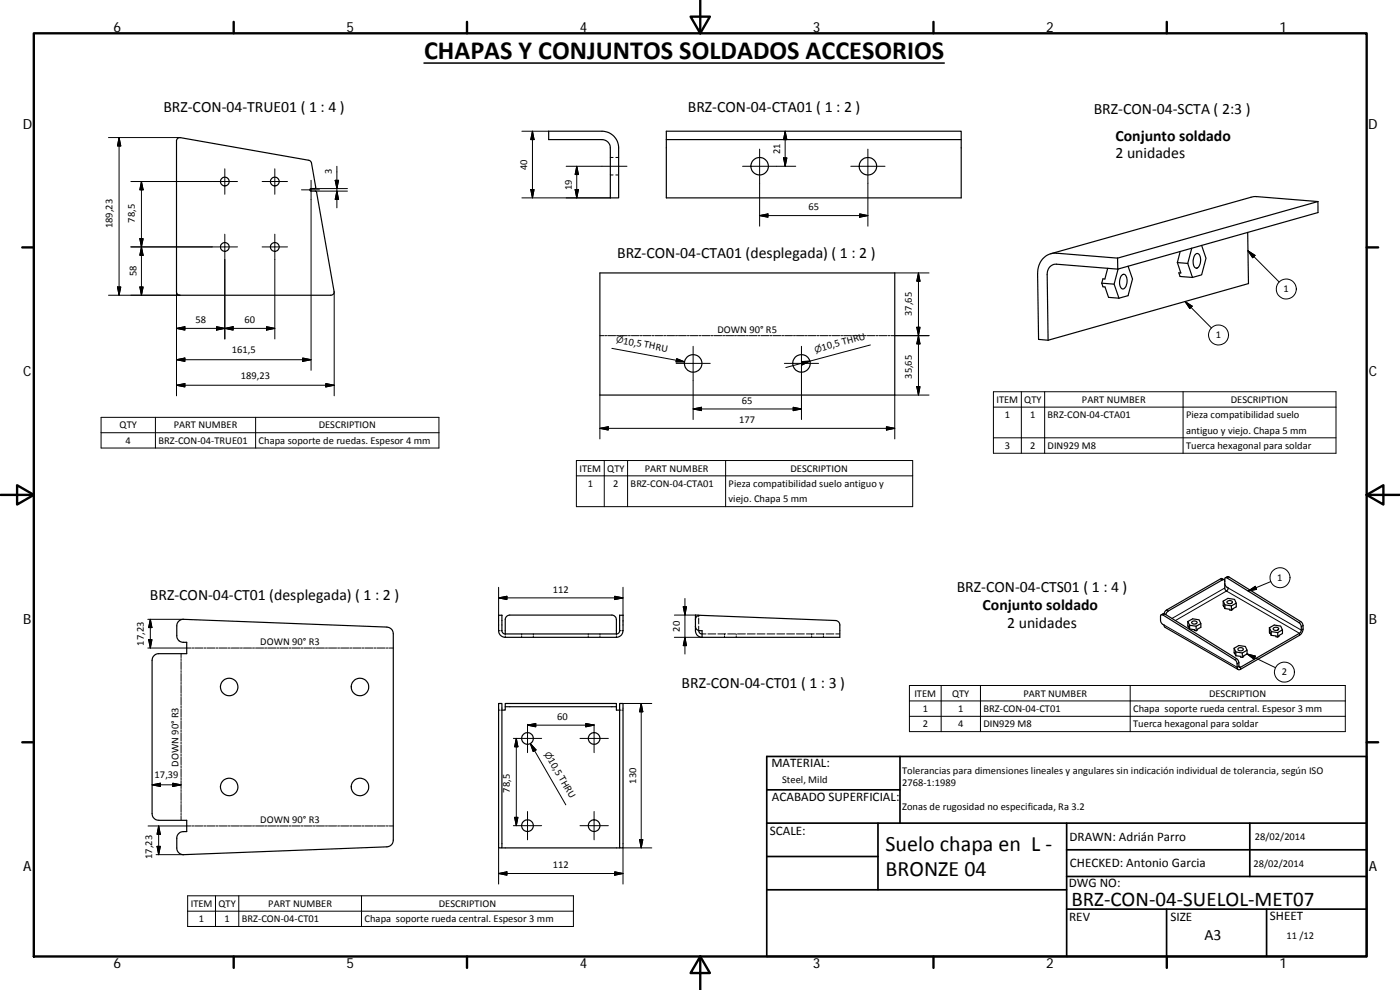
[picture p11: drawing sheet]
<svg xmlns="http://www.w3.org/2000/svg" width="420mm" height="297mm" viewBox="0 0 420 297" stroke-linecap="round" stroke-linejoin="round" font-family="sans-serif">
<g fill="none" stroke="#000" stroke-width=".36">
<path d="M164.7 39.4h16a5 5 0 0 1 5 5v15h-2.5v-15a2.47 2.47 0 0 0-2.5-2.5h-16zM200 39.4h88.5v20h-88.5zM53.3 41.5l.8-.2 38.8 6.9 .6 .7 1.3 7.3-.3 .4h-1.1a.38 .38 0 0 0-.4 .4 .38 .38 0 0 0 .4 .3l1.6 .2 5.3 29.9a.97 .97 0 0 1-1 1.2h-45.3l-.7-.2-.3-.8v-45.3zM200 41.9h88.5M335.4 77.4l.1 3.4M335.4 77.4l-18.4-1.4a5.6 5.6 0 0 0-5.6 6.1l.3 19.7 2.8 .3M338.5 79.9l1.4 3.8-1.4 5-2.7 .8M353.3 78.8l1.1 3.1h-.6l.3 1.1 3.8 .2M353.3 78.8l3.2 .2M354.2 75.4l-.9 3.4M357.7 74.5l-1.2 4.5M358.6 76.5a.88 .88 0 0 1 1.1-.4 .88 .88 0 0 1 .5 1 3 3 0 0 1-1 3.3 1.51 1.51 0 0 1-1.1-2z"/>
<path d="M360.6 73.6l1.3 3.9-1.3 5-2.7 .7-1.4-4.2M374.4 69.7l.3 15.4-60.2 17M395.5 60.5l-60.1 16.9M395.5 60.5l-18.3-1.5-1.3 .1-60.6 17M395.5 60.5l.1 3.3-60.1 17M180 81.9h88.5v36.6h-88.5zM330.7 85l.3 1 .6 .1 1.1 3.1 3.1 .3M330.7 85l3.7 .3M332.4 80.5l-.8 3.2h-.6l-.3 1.3M335.5 80.8l-18.4-1.5a2.74 2.74 0 0 0-2.8 3l.2 19.8M335.6 80.7l-1.2 4.6 1.4 4.2M336.5 82.7a.88 .88 0 0 1 1.1-.3 .88 .88 0 0 1 .5 .9 2.94 2.94 0 0 1-1.1 3.4 2.84 2.84 0 0 1-.5-4z"/>
<path d="M367.3 173.9l-.6-.3-.4 .1-16.2 9.3-.8 1.2M367.6 175a1.61 1.61 0 0 0 1 1.4v.2a.55 .55 0 0 1-.5 .7 .55 .55 0 0 1-.5-.7v-3l.5-.3 21.7 13.5 .7 1.1v1.4l-.2 .5-18.2 10.5-.3-.3-.1-1.7-.6-.7-21.5-13.4-.5-.1-.6 .4M367.6 174.4l-.2-.5h-.4l-16.4 9.4-.7 1.1M367.8 173.4l.6-.4 .4 .1 21.6 13.4 .6 1 .1 1.3a2.48 2.48 0 0 1-1.1 1.8l-17.7 10.2a.64 .64 0 0 1-.7 .1 .64 .64 0 0 1-.3-.7v-1.2l-.7-1.1-21.8-13.5-.5 .2v1.5a1.59 1.59 0 0 0 1 1.4l.4 .7 21.9 12.7M53.6 186.4l.9-.5 .6-.1 61 2.4a2.02 2.02 0 0 1 1.9 2v61.9a2 2 0 0 1-1.9 2l-61 2.3a1.99 1.99 0 0 1-2-2v-2.9a1.96 1.96 0 0 1 1.9-2h1v-3.4h-8.4a2 2 0 0 1-2-2v-46a2 2 0 0 1 2-2h8.4v-3.4a2.2 2.2 0 0 1-2.9-2v-3.2zM149.6 184.6h1l.1 4.8 .7 .8h33.8l.6-.3 .1-.5 .1-4.8h1v4.6a1.97 1.97 0 0 1-2 2h-33.4a2 2 0 0 1-2-2zM151.6 190.2v-4.3a1.37 1.37 0 0 1 1.4-1.3h30.6a1.41 1.41 0 0 1 1.4 1.3v4.3M208.7 187.9a1.46 1.46 0 0 0 2 1.3v2M208.7 185.9a1.3 1.3 0 0 1 1.4-1.3l40.7 1.6a1.34 1.34 0 0 1 1.2 1.3v3.7h-41.3M208.7 185.9v3.3a1.93 1.93 0 0 0 2 2M209.7 184.7l-1-.1v1.3M209.7 189.2a.97 .97 0 0 0 1 1"/>
<path d="M356.5 186.5l.1 1.6M356.5 186.5l.5 1.1M356.5 186.5l1.4-.8 2 .3 .5 1.1-1.4 .8M356.6 188.1v-.2l.4 .8M356.7 188l-.1 .1M357 188.7l1.5 .2v.2l.5 .2M357 187.6v1.1M357 187.6l2 .3M357.7 186.6a.91 .91 0 0 1 1.6 .3 .89 .89 0 0 1-.9 .4 .89 .89 0 0 1-.7-.7zM359 187.9v1.4M360.4 187.1v1.1l-1.4 1.1M367.1 180.4l.1 1.6"/>
<path d="M367.1 180.4l1.4-.9 2 .3 .5 1.2-1.4 .8M367.1 180.4l.5 1.1M367.2 182v-.2l.4 .8M367.3 181.9l-.1 .1M367.6 182.6l2 .5M367.6 181.5v1.1M367.6 181.5l2 .3M368.3 180.4a.8 .8 0 0 1 .9-.3 .8 .8 0 0 1 .6 .8 .79 .79 0 0 1-.9 .3 .79 .79 0 0 1-.6-.8zM369.6 181.8v1.3M370.4 194.5l.1 1.6M370.4 194.5l1.4-.8 1.9 .3 .6 1.1-1.5 .8M370.4 194.5l.5 1.1"/>
<path d="M370.5 196.1v-.2l.4 .8M370.6 196l-.1 .1M370.9 196.7l1.4 .2v.3l.5 .1M370.9 195.6v1.1M370.9 195.6l1.9 .3M371 181v1.1l-1.4 1M371.6 194.6a.8 .8 0 0 1 .9-.3 .8 .8 0 0 1 .6 .7 .8 .8 0 0 1-1 .3 .8 .8 0 0 1-.5-.7zM372.8 195.9v1.4M374.3 195.1v1.1l-1.5 1.1M381 188.4l.5 1.1M381 188.4l1.4-.9 2 .4 .5 1.1-1.4 .8M381 188.4l.1 1.6"/>
<path d="M381.1 190v-.2l.4 .8M381.2 189.9l-.1 .1M381.5 189.5l2 .3M381.5 190.6l1.5 .2v.3h.5M381.5 189.5v1.1M382.1 188.5a.95 .95 0 0 1 1.6 .3 .91 .91 0 0 1-.9 .4 .91 .91 0 0 1-.7-.7zM383.5 189.8v1.3M384.9 189v1.1l-1.4 1M149.6 211.1h1v43.3h-1zM151.6 212v.2a.62 .62 0 0 1 0 .7 .62 .62 0 0 1-.7 .2h-.3M151.6 211.1h33.4v.9h-33.4zM185 212v.2a.62 .62 0 0 0 0 .7 .62 .62 0 0 0 .8 .2h.2"/>
<path d="M186 211.1h1v43.3h-1zM150.6 254.4h35.4"/>
<circle cx="67.5" cy="54.5" r="1.31"/>
<circle cx="82.5" cy="54.5" r="1.3"/>
<circle cx="228" cy="49.9" r="2.63"/>
<circle cx="260.5" cy="49.9" r="2.63"/>
<circle cx="67.5" cy="74.1" r="1.32"/>
<circle cx="82.5" cy="74.1" r="1.32"/>
<circle cx="208" cy="109" r="2.63"/>
<circle cx="240.5" cy="109" r="2.63"/>
<circle cx="68.8" cy="206.1" r="2.62"/>
<circle cx="108" cy="206.1" r="2.62"/>
<circle cx="68.8" cy="236.1" r="2.62"/>
<circle cx="108" cy="236.1" r="2.62"/>
<circle cx="158.3" cy="221.6" r="1.74"/>
<circle cx="178.3" cy="221.6" r="1.74"/>
<circle cx="158.3" cy="247.7" r="1.74"/>
<circle cx="178.3" cy="247.7" r="1.74"/>
</g>
<g fill="none" stroke="#000" stroke-width=".3">
<path d="M156.6 39.4h8.1M159.8 39.4v20M159.8 39.4l.5 2.5h-1zM235.6 39.4v10.5M235.6 39.4l.5 2.5h-.9zM32.6 41.3h21.4M35.7 41.3v47.3M35.7 41.3l.5 2.5h-.9zM39.3 54.5h32M42.4 54.5l.6 2.5h-1zM42.4 54.5v34.1M67.5 50.7v7.6"/>
<path d="M78.7 54.5h7.6M82.5 50.7v7.6M90.5 57h5.4M93.4 54.1v57M94.4 56.6h9.9M94.6 57.3h9.7M100.6 54.1h1l-.5 2.5zM101.1 49.9v12.5M101.1 57.3l.5 2.5h-1zM156.6 59.4h26.6M159.3 56.9h1l-.5 2.5zM169.9 49.9h18.3"/>
<path d="M172.6 56.9h1l-.5 2.5zM173.1 49.9v9.5M173.1 49.9l.5 2.5h-1zM183.2 47.2h.8M183.2 52.5h.8M184.8 47.2h.9M184.8 52.5h.9M222.9 49.9h15.9M228 44.7v23.2M235.2 47.4h.9l-.5 2.5zM255.3 49.9h10.3M260.5 44.7v23.2"/>
<path d="M39.3 74.1h32M42 71.6h1l-.6 2.5zM42.4 74.1l.6 2.5h-1zM67.5 70.3v31.4M78.7 74.1h7.6M82.5 70.3v31.4M228 64.7l2.5-.5v1zM228 64.7h32.5M258 64.2l2.5 .5-2.5 .5zM374.5 75.2l2.1 1.4-.6 .7zM374.5 75.2l9.4 9.4M32.6 88.6h21.4"/>
<path d="M35.3 86.1h.9l-.5 2.5zM42 86.1h1l-.6 2.5zM53 98.5l2.5-.5v1zM53 98.5h29.5M53 87.6v31.2M65 98l2.5 .5-2.5 .5zM67.5 98.5l2.5-.5v1zM80 98l2.5 .5-2.5 .5zM100.3 87.6v31.2M268.5 81.9h10.3M275.1 98.2h1l-.5 2.5zM275.6 81.9v36.6"/>
<path d="M275.6 81.9l.5 2.5h-1zM355.7 90.5l7.9 7.9M355.7 90.5l2.1 1.4-.7 .7zM53 115.6l2.5-.5v1zM53 107.9l2.5-.5v1zM53 115.6h47.3M53 107.9h40.4M90.8 107.4l2.6 .5-2.6 .5zM97.8 115.1l2.5 .5-2.5 .5zM180 100.7h1.2M180 118.5v13.2M181.5 100.7h.6"/>
<path d="M182.4 100.7h2.4M183.6 104.5l21.9 4.1M185 100.7h.6M185.9 100.7h2.4M188.6 100.7h.6M189.5 100.7h2.3M192.1 100.7h.6M193 100.7h2.4M195.7 100.7h.5M196.5 100.7h2.4M199.2 100.7h.6M200.1 100.7h2.3"/>
<path d="M202.7 100.7h.6M202.9 109h10.3M203.1 107.6l2.4 1h-2.6zM203.6 100.7h2.4M206.3 100.7h.6M207.2 100.7h2.3M208 103.9v22M209.8 100.7h.6M210.7 100.7h2.4M213.3 100.7h.7M214.2 100.7h2.4M216.9 100.7h.6"/>
<path d="M217.8 100.7h2.4M220.4 100.7h.6M221.3 100.7h2.4M224 100.7h.6M224.9 100.7h2.3M227.5 100.7h.6M228.4 100.7h2.4M231.1 100.7h.6M232 100.7h2.3M234.6 100.7h.6M235.4 109h10.3M235.5 100.7h2.3"/>
<path d="M238.1 100.7h.6M239 100.7h2.4M240.5 103.9v22M240.5 108.5l2.6-.1-2.3 1.1zM241.7 100.7h.6M242.6 100.7h2.3M245.2 100.7h.6M246.1 100.7h2.4M248.8 100.7h.6M249.6 100.7h2.4M252.3 100.7h.6M253.2 100.7h2.3"/>
<path d="M255.9 100.7h.5M256.7 100.7h2.4M259.4 100.7h.6M260.3 100.7h2.3M261.2 103.5l-25.4 6.8M262.9 100.7h.6M263.8 100.7h2.4M266.5 100.7h.5M267.3 100.7h11.5M275.1 116h1l-.5 2.5zM275.6 100.7l.5 2.5h-1zM278.8 118.5h-10.3v13.2"/>
<path d="M298.1 117.5h102.8v18.5h-102.8zM306.5 117.5v18.5M313.5 117.5v18.5M355.1 117.5v18.5M30.3 125.2h101.4v9.2h-101.4zM30.3 129.8h101.4M46.6 125.2v9.2M76.7 125.2v9.2M173 138.2h100.9v13.8h-100.9zM180 128.5l2.5-.5v1zM180 128.5h88.5M181.3 138.2v13.8"/>
<path d="M188.4 138.2v13.8M208 122.7l2.5-.5v1zM208 122.7h32.5M217.8 138.2v13.8M238.1 122.2l2.4 .5-2.4 .5zM266 128l2.5 .5-2.5 .5zM298.1 122.2h102.8M298.1 131.4h102.8M173 142.8h100.9M149.6 179.4l2.5-.5v1zM149.6 179.4h37.4M149.6 176.2v8.4"/>
<path d="M184.5 178.9l2.5 .5-2.5 .5zM187 176.2v8.4M205.6 179.6v16.6M366.3 173.7l.5 .3M367.6 176.4l-15.9 9.2M368.6 176.4l21.9 12.7 .6-.3M368.8 173.1l-.5 .3M374.6 177.3l2.1-1.4 .4 .9zM381.4 174.5l-6.8 2.8M44.4 194.4h12.9M44.4 185.8h10.7M44.6 191.9h1l-.5 2.5z"/>
<path d="M45.1 185.8v8.6M45.1 185.8l.5 2.5h-1zM54.3 196.1v1.2M54.3 197.6v.6M54.3 198.5v2.4M57.6 194.4h.6M58.5 194.4h2.4M61.2 194.4h.6M62.1 194.4h2.4M64.9 194.4h.6M65.8 194.4h2.4M68.5 194.4h.6"/>
<path d="M69.4 194.4h2.4M72.1 194.4h.7M73.1 194.4h2.4M75.8 194.4h.6M76.7 194.4h2.4M79.4 194.4h.6M80.4 194.4h2.4M83.1 194.4h.6M84 194.4h2.4M86.7 194.4h.6M87.6 194.4h2.5M90.4 194.4h.6"/>
<path d="M91.3 194.4h2.4M94 194.4h.6M94.9 194.4h2.5M97.7 194.4h.6M98.6 194.4h2.4M101.3 194.4h.6M102.2 194.4h2.5M105 194.4h.6M105.9 194.4h2.4M108.6 194.4h.6M109.5 194.4h2.4M112.3 194.4h.6"/>
<path d="M113.2 194.4h2.4M115.9 194.4h.6M116.8 194.4h1.2M149.6 189.2h.4M150.3 189.2h.3M151.6 190.2v.4M151.6 190.9v.3M156.6 190.2v.4M156.6 190.9v.3M160.1 190.2v.4M160.1 190.9v.3M176.5 190.2v.4"/>
<path d="M176.5 190.9v.3M180.1 190.2v.4M180.1 190.9v.3M185 190.2v.4M185 190.9v.3M186 189.2h.3M186.6 189.2h.4M202.4 184.6h6.3M202.4 191.2h8.3M205.1 182.1h.9l-.4 2.5zM205.6 191.2l.4 2.5h-.9zM209.7 185.5v1.7"/>
<path d="M209.7 184.7v.4M209.7 187.9v1.3M210.7 190.2h1.2M212.5 190.2h2.3M215.4 190.2h2.4M217.4 190.2v.4M217.4 190.9v.3M218.4 190.2h2.3M220.9 190.2v.4M220.9 190.9v.3M221.3 190.2h2.4M224.3 190.2h2.3"/>
<path d="M227.2 190.2h2.4M230.2 190.2h2.3M233.1 190.2h2.4M236.1 190.2h2.4M239 190.2h2.4M242 190.2h2.4M243.6 190.2v.4M243.6 190.9v.3M245 190.2h2.3M247.1 190.2v.4M247.1 190.9v.3M247.9 190.2h2.4"/>
<path d="M250.8 190.2h1.2M349.3 187.5l22 12.7 .5-.3 .5 .3v.6M349.6 184.2l-.6 .3M350.1 183l.5 .3M352.7 186.2l15.4-8.9 21.9 12.7v.6M371.1 197.6l-.5 .3M371.8 198.8l-.5 .4M374.3 196.2l2.4 .6-.4 1zM374.3 196.2l8.5 4.1M390.4 186.5l-.6 .3M391.1 187.7l-.6 .3M54.3 201.2v.6"/>
<path d="M54.3 202.1v2.4M54.3 204.7v.7M54.3 205.7v2.3M54.3 208.3v.6M54.3 209.2v2.4M54.3 211.9v.6M54.3 212.8v2.4M54.3 215.5v.6M54.3 216.3v2.4M54.3 219v.6M54.3 219.9v2.4M149.6 213.1h.4"/>
<path d="M150.3 213.1h.3M158.3 217.6l2.5-.5v1zM158.3 217.6h20M158.3 217.3v8.5M175.8 217.1l2.5 .5-2.5 .5zM178.3 217.3v8.5M186 213.1h.3M186.6 213.1h.4M187 211.1h8.6M192.4 211.1v43.3M192.4 211.1l.5 2.5h-1zM272.9 205.7h130.8v13.8h-130.8z"/>
<path d="M272.9 210.3h130.8M272.9 214.9h130.8M282.5 205.7v13.8M294.2 205.7v13.8M339.2 205.7v13.8M45.6 235.5l2.5-.5v1zM45.6 235.5h8.7M51.8 235l2.5 .5-2.5 .5zM54.3 222.6v.6M54.3 223.5v2.4M54.3 226.2v.6M54.3 227.1v2.3"/>
<path d="M54.3 229.8v.5M54.3 230.7v2.3M54.3 233.3v.6M54.3 234.2v2.4M54.3 236.9v.6M54.3 237.8v2.4M154.1 221.6h8.4M154.9 221.6v26.1M154.9 221.6l.5 2.5h-1zM159.2 223.1l10.6 18.4M159.2 223.1l1.7 1.9-.9 .5zM174.1 221.6h8.5"/>
<path d="M46.9 256.4h8.2M47.1 253.9h1l-.5 2.5zM47.6 247.8v8.6M47.6 247.8l.5 2.5h-1zM54.3 240.5v.6M54.3 241.4v2.3M54.3 244v.6M54.3 244.9v1.2M57.3 247.8h-12.9M57.6 247.8h.6M58.5 247.8h2.4M61.2 247.8h.6"/>
<path d="M62.1 247.8h2.4M64.9 247.8h.6M65.8 247.8h2.4M68.5 247.8h.6M69.4 247.8h2.4M72.1 247.8h.7M73.1 247.8h2.4M75.8 247.8h.6M76.7 247.8h2.4M79.4 247.8h.6M80.4 247.8h2.4M83.1 247.8h.6"/>
<path d="M84 247.8h2.4M86.7 247.8h.6M87.6 247.8h2.5M90.4 247.8h.6M91.3 247.8h2.4M94 247.8h.6M94.9 247.8h2.5M97.7 247.8h.6M98.6 247.8h2.4M101.3 247.8h.6M102.2 247.8h2.5M105 247.8h.6"/>
<path d="M105.9 247.8h2.4M108.6 247.8h.6M109.5 247.8h2.4M112.3 247.8h.6M113.2 247.8h2.4M115.9 247.8h.6M116.8 247.8h1.2M149.6 254.4v10.9M154.1 247.7h8.4M154.4 245.2h1l-.5 2.5zM158.3 243.5v8.5M174.1 247.7h8.5"/>
<path d="M178.3 243.5v8.5M191.9 251.9h1l-.5 2.5zM195.6 254.4h-8.6v10.9M56.3 268.8h115.8v9.2h-115.8zM56.3 273.4h115.8M64.7 268.8v9.2M71.7 268.8v9.2M108.5 268.8v9.2M149.6 262.1l2.5-.5v1zM149.6 262.1h37.4M184.5 261.6l2.5 .5-2.5 .5z"/>
<circle cx="386" cy="86.7" r="3"/>
<circle cx="365.7" cy="100.5" r="3"/>
<circle cx="384.1" cy="173.3" r="3"/>
<circle cx="385.5" cy="201.7" r="2.99"/>
</g>
<g fill="none" stroke="#000" stroke-width=".71">
<path d="M10.1 10h400.1v277h-400.1zM70.1 6.6v3.4M140.2 6.6v3.4M207.3 5h5.8l-2.9 5zM210.2 0v10M280.2 6.6v3.4M350.2 6.6v3.4M6.7 74.2h3.4M410.2 74.2h3.4M.2 148.5h9.9M5.1 145.6l5 2.9-5 2.9zM410.2 148.5l5-2.9v5.8z"/>
<path d="M410.2 148.5h9.9M6.7 222.7h3.4M410.2 222.7h3.4M70.1 287v3.4M140.2 287v3.4M210.2 287l2.9 5h-5.8zM210.2 287v10M280.2 287v3.4M350.2 287v3.4"/>
</g>
<g fill="none" stroke="#000" stroke-width=".51">
<path d="M230.1 237h40M270.1 227v20M410.2 227h-180.1v60h180v-60M230.1 257h33.4M230.1 247h180M263.5 247v20M320.1 255h90M320.1 247v40M375.1 247v16M230.1 267h90M320.1 272.8h90M320.1 263h90"/>
<path d="M350.1 272.8v14.2M380.1 272.8v14.2"/>
</g>
<g fill="#000" stroke="#000" stroke-width=".3">
<path d="M35.7 41.3l.5 2.5h-.9zM42.4 54.5l.6 2.5h-1zM100.6 54.1h1l-.5 2.5zM101.1 57.3l.5 2.5h-1zM159.3 56.9h1l-.5 2.5zM159.8 39.4l.5 2.5h-1zM172.6 56.9h1l-.5 2.5zM173.1 49.9l.5 2.5h-1zM235.2 47.4h.9l-.5 2.5zM235.6 39.4l.5 2.5h-.9zM42 71.6h1l-.6 2.5zM42.4 74.1l.6 2.5h-1z"/>
<path d="M228 64.7l2.5-.5v1zM258 64.2l2.5 .5-2.5 .5zM374.5 75.2l2.1 1.4-.6 .7zM35.3 86.1h.9l-.5 2.5zM42 86.1h1l-.6 2.5zM53 98.5l2.5-.5v1zM65 98l2.5 .5-2.5 .5zM67.5 98.5l2.5-.5v1zM80 98l2.5 .5-2.5 .5zM275.1 98.2h1l-.5 2.5zM275.6 81.9l.5 2.5h-1zM355.7 90.5l2.1 1.4-.7 .7z"/>
<path d="M53 115.6l2.5-.5v1zM53 107.9l2.5-.5v1zM90.8 107.4l2.6 .5-2.6 .5zM97.8 115.1l2.5 .5-2.5 .5zM203.1 107.6l2.4 1h-2.6zM240.5 108.5l2.6-.1-2.3 1.1zM275.1 116h1l-.5 2.5zM275.6 100.7l.5 2.5h-1zM180 128.5l2.5-.5v1zM208 122.7l2.5-.5v1zM238.1 122.2l2.4 .5-2.4 .5zM266 128l2.5 .5-2.5 .5z"/>
<path d="M149.6 179.4l2.5-.5v1zM184.5 178.9l2.5 .5-2.5 .5zM374.6 177.3l2.1-1.4 .4 .9zM44.6 191.9h1l-.5 2.5zM45.1 185.8l.5 2.5h-1zM205.1 182.1h.9l-.4 2.5zM205.6 191.2l.4 2.5h-.9zM374.3 196.2l2.4 .6-.4 1zM158.3 217.6l2.5-.5v1zM175.8 217.1l2.5 .5-2.5 .5zM192.4 211.1l.5 2.5h-1zM45.6 235.5l2.5-.5v1z"/>
<path d="M51.8 235l2.5 .5-2.5 .5zM154.9 221.6l.5 2.5h-1zM159.2 223.1l1.7 1.9-.9 .5zM47.1 253.9h1l-.5 2.5zM47.6 247.8l.5 2.5h-1zM154.4 245.2h1l-.5 2.5zM191.9 251.9h1l-.5 2.5zM149.6 262.1l2.5-.5v1zM184.5 261.6l2.5 .5-2.5 .5z"/>
</g>
<path d="M127.2 18.9h156.2" fill="none" stroke="#000" stroke-width=".46"/>
<text font-size="7.9" x="127.3" y="17.8">CHAPAS Y CONJUNTOS SOLDADOS ACCESORIOS</text>
<g font-size="6.6">
<text x="265.8" y="255.2">Suelo chapa en L ‐</text>
<text x="265.8" y="262.8">BRONZE 04</text>
</g>
<text font-size="6.3" x="321.5" y="271.9">BRZ‐CON‐04‐SUELOL‐MET07</text>
<g font-size="4.7">
<text x="49" y="33.5">BRZ‐CON‐04‐TRUE01 ( 1 : 4 )</text>
<text x="206.4" y="33.5">BRZ‐CON‐04‐CTA01 ( 1 : 2 )</text>
<text x="328.3" y="34.1">BRZ‐CON‐04‐SCTA ( 2:3 )</text>
<text x="334.8" y="42.2">Conjunto soldado</text>
<text x="334.8" y="47.5">2 unidades</text>
<text x="185.2" y="77.4">BRZ‐CON‐04‐CTA01 (desplegada) ( 1 : 2 )</text>
<text x="287.1" y="177.7">BRZ‐CON‐04‐CTS01 ( 1 : 4 )</text>
<text x="45" y="180">BRZ‐CON‐04‐CT01 (desplegada) ( 1 : 2 )</text>
<text x="294.9" y="183.1">Conjunto soldado</text>
<text x="302.2" y="188.5">2 unidades</text>
<text x="204.6" y="206.3">BRZ‐CON‐04‐CT01 ( 1 : 3 )</text>
<text x="361.5" y="282">A3</text>
</g>
<g font-size="4.2">
<text x="34" y="9.6">6</text>
<text x="104" y="9.6">5</text>
<text x="174" y="9.6">4</text>
<text x="244" y="9.6">3</text>
<text x="314" y="9.6">2</text>
<text x="384" y="9.6">1</text>
<text x="6.8" y="38.7">D</text>
<text x="410.6" y="38.7">D</text>
<text x="7" y="112.9">C</text>
<text x="410.8" y="112.9">C</text>
<text x="7" y="187.1">B</text>
<text x="410.8" y="187.1">B</text>
<text x="7" y="261.3">A</text>
<text x="410.8" y="261.3">A</text>
<text x="34" y="290.4">6</text>
<text x="104" y="290.4">5</text>
<text x="174" y="290.4">4</text>
<text x="244" y="290.4">3</text>
<text x="314" y="290.4">2</text>
<text x="384" y="290.4">1</text>
</g>
<g font-size="3.9">
<text x="231.5" y="230.3">MATERIAL:</text>
<text x="231.6" y="240.4">ACABADO SUPERFICIAL:</text>
<text x="231.1" y="250.6">SCALE:</text>
<text x="321" y="252.2">DRAWN: Adrián Parro</text>
<text x="321.1" y="260.2">CHECKED: Antonio Garcia</text>
<text x="320.8" y="266.2">DWG NO:</text>
<text x="381.1" y="275.9">SHEET</text>
<text x="320.9" y="276.2">REV</text>
<text x="351.2" y="276.3">SIZE</text>
</g>
<g font-size="3.1">
<text x="234.1" y="46.2" transform="rotate(-90 234.1 46.2)">21</text>
<text x="99.6" y="52.2" transform="rotate(-90 99.6 52.2)">3</text>
<text x="158.3" y="51" transform="rotate(-90 158.3 51)">40</text>
<text x="171.6" y="57" transform="rotate(-90 171.6 57)">19</text>
<text x="242.6" y="63.1">65</text>
<text x="33.8" y="68.5" transform="rotate(-90 33.8 68.5)">189,23</text>
<text x="40.5" y="66.8" transform="rotate(-90 40.5 66.8)">78,5</text>
<text x="40.9" y="83" transform="rotate(-90 40.9 83)">58</text>
<text x="385.2" y="87.7">1</text>
<text x="273.7" y="94.8" transform="rotate(-90 273.7 94.8)">37,65</text>
<text x="58.6" y="97">58</text>
<text x="73.4" y="97">60</text>
<text x="215.3" y="99.9">DOWN 90° R5</text>
<text x="364.9" y="101.5">1</text>
<text x="69.6" y="106">161,5</text>
<text x="187" y="103.1" transform="rotate(10 187 103.1)">10,5 THRU</text>
<text x="246.9" y="105.3" transform="rotate(-15 246.9 105.3)">10,5 THRU</text>
<text x="72.3" y="113.6">189,23</text>
<text x="273.7" y="113.7" transform="rotate(-90 273.7 113.7)">35,65</text>
<text x="222.7" y="121.2">65</text>
<text x="299" y="120.8">ITEM</text>
<text x="301.5" y="125.5">1</text>
<text x="307.4" y="120.9">QTY</text>
<text x="309.2" y="125.5">1</text>
<text x="314.4" y="125.5">BRZ‐CON‐04‐CTA01</text>
<text x="324.7" y="120.8">PART NUMBER</text>
<text x="355.9" y="125.5">Pieza compatibilidad suelo</text>
<text x="369.4" y="120.9">DESCRIPTION</text>
<text x="35.9" y="128.5">QTY</text>
<text x="52.1" y="128.5">PART NUMBER</text>
<text x="95.6" y="128.5">DESCRIPTION</text>
<text x="221.9" y="127">177</text>
<text x="355.9" y="130.2">antiguo y viejo. Chapa 5 mm</text>
<text x="37.7" y="133.2">4</text>
<text x="47.6" y="133.2">BRZ‐CON‐04‐TRUE01</text>
<text x="77.6" y="133.2">Chapa soporte de ruedas. Espesor 4 mm</text>
<text x="301.5" y="134.7">3</text>
<text x="309.2" y="134.7">2</text>
<text x="314.4" y="134.7">DIN929 M8</text>
<text x="355.9" y="134.8">Tuerca hexagonal para soldar</text>
<text x="173.9" y="141.5">ITEM</text>
<text x="182.3" y="141.5">QTY</text>
<text x="193.5" y="141.5">PART NUMBER</text>
<text x="237.2" y="141.5">DESCRIPTION</text>
<text x="176.4" y="146.1">1</text>
<text x="184.1" y="146.1">2</text>
<text x="189.3" y="146.1">BRZ‐CON‐04‐CTA01</text>
<text x="218.7" y="146.2">Pieza compatibilidad suelo antiguo y</text>
<text x="218.7" y="150.7">viejo. Chapa 5 mm</text>
<text x="165.9" y="177.9">112</text>
<text x="383.3" y="174.3">1</text>
<text x="204" y="189.5" transform="rotate(-90 204 189.5)">20</text>
<text x="43.2" y="193.7" transform="rotate(-90 43.2 193.7)">17,23</text>
<text x="78.1" y="193.6">DOWN 90° R3</text>
<text x="384.7" y="202.6">2</text>
<text x="274.4" y="209">ITEM</text>
<text x="285.7" y="209">QTY</text>
<text x="307.1" y="209">PART NUMBER</text>
<text x="362.9" y="209">DESCRIPTION</text>
<text x="276.9" y="213.6">1</text>
<text x="287.5" y="213.6">1</text>
<text x="295.1" y="213.6">BRZ‐CON‐04‐CT01</text>
<text x="340.1" y="213.7">Chapa soporte rueda central. Espesor 3 mm</text>
<text x="167.2" y="216">60</text>
<text x="276.9" y="218.2">2</text>
<text x="287.5" y="218.2">4</text>
<text x="295.1" y="218.2">DIN929 M8</text>
<text x="340.1" y="218.3">Tuerca hexagonal para soldar</text>
<text x="46.4" y="233.5">17,39</text>
<text x="53.6" y="230" transform="rotate(-90 53.6 230)">DOWN 90° R3</text>
<text x="164.4" y="228.1" transform="rotate(60 164.4 228.1)">10,5 THRU</text>
<text x="270.7" y="232.2">Tolerancias para dimensiones lineales y angulares sin indicación individual de tolerancia, según ISO</text>
<text x="153" y="237.8" transform="rotate(-90 153 237.8)">78,5</text>
<text x="190.9" y="235.1" transform="rotate(-90 190.9 235.1)">130</text>
<text x="234.7" y="234.9">Steel, Mild</text>
<text x="270.7" y="235.8">2768‐1:1989</text>
<text x="270.7" y="243">Zonas de rugosidad no especificada, Ra 3.2</text>
<text x="78.1" y="247">DOWN 90° R3</text>
<text x="45.6" y="257.7" transform="rotate(-90 45.6 257.7)">17,23</text>
<text x="376.6" y="252">28/02/2014</text>
<text x="165.9" y="260.6">112</text>
<text x="376.2" y="260.1">28/02/2014</text>
<text x="57.2" y="272.1">ITEM</text>
<text x="65.6" y="272.1">QTY</text>
<text x="80.5" y="272.1">PART NUMBER</text>
<text x="131.7" y="272.1">DESCRIPTION</text>
<text x="59.7" y="276.7">1</text>
<text x="67.4" y="276.7">1</text>
<text x="72.6" y="276.7">BRZ‐CON‐04‐CT01</text>
<text x="109.4" y="276.8">Chapa soporte rueda central. Espesor 3 mm</text>
<text x="386" y="281.6">11 /12</text>
</g>
<g font-size="2.6">
<text x="184.8" y="102.7" transform="rotate(10 184.8 102.7)">⌀</text>
<text x="244.7" y="105.8" transform="rotate(-15 244.7 105.8)">⌀</text>
<text x="163.3" y="226.1" transform="rotate(60 163.3 226.1)">⌀</text>
</g>
</svg>
